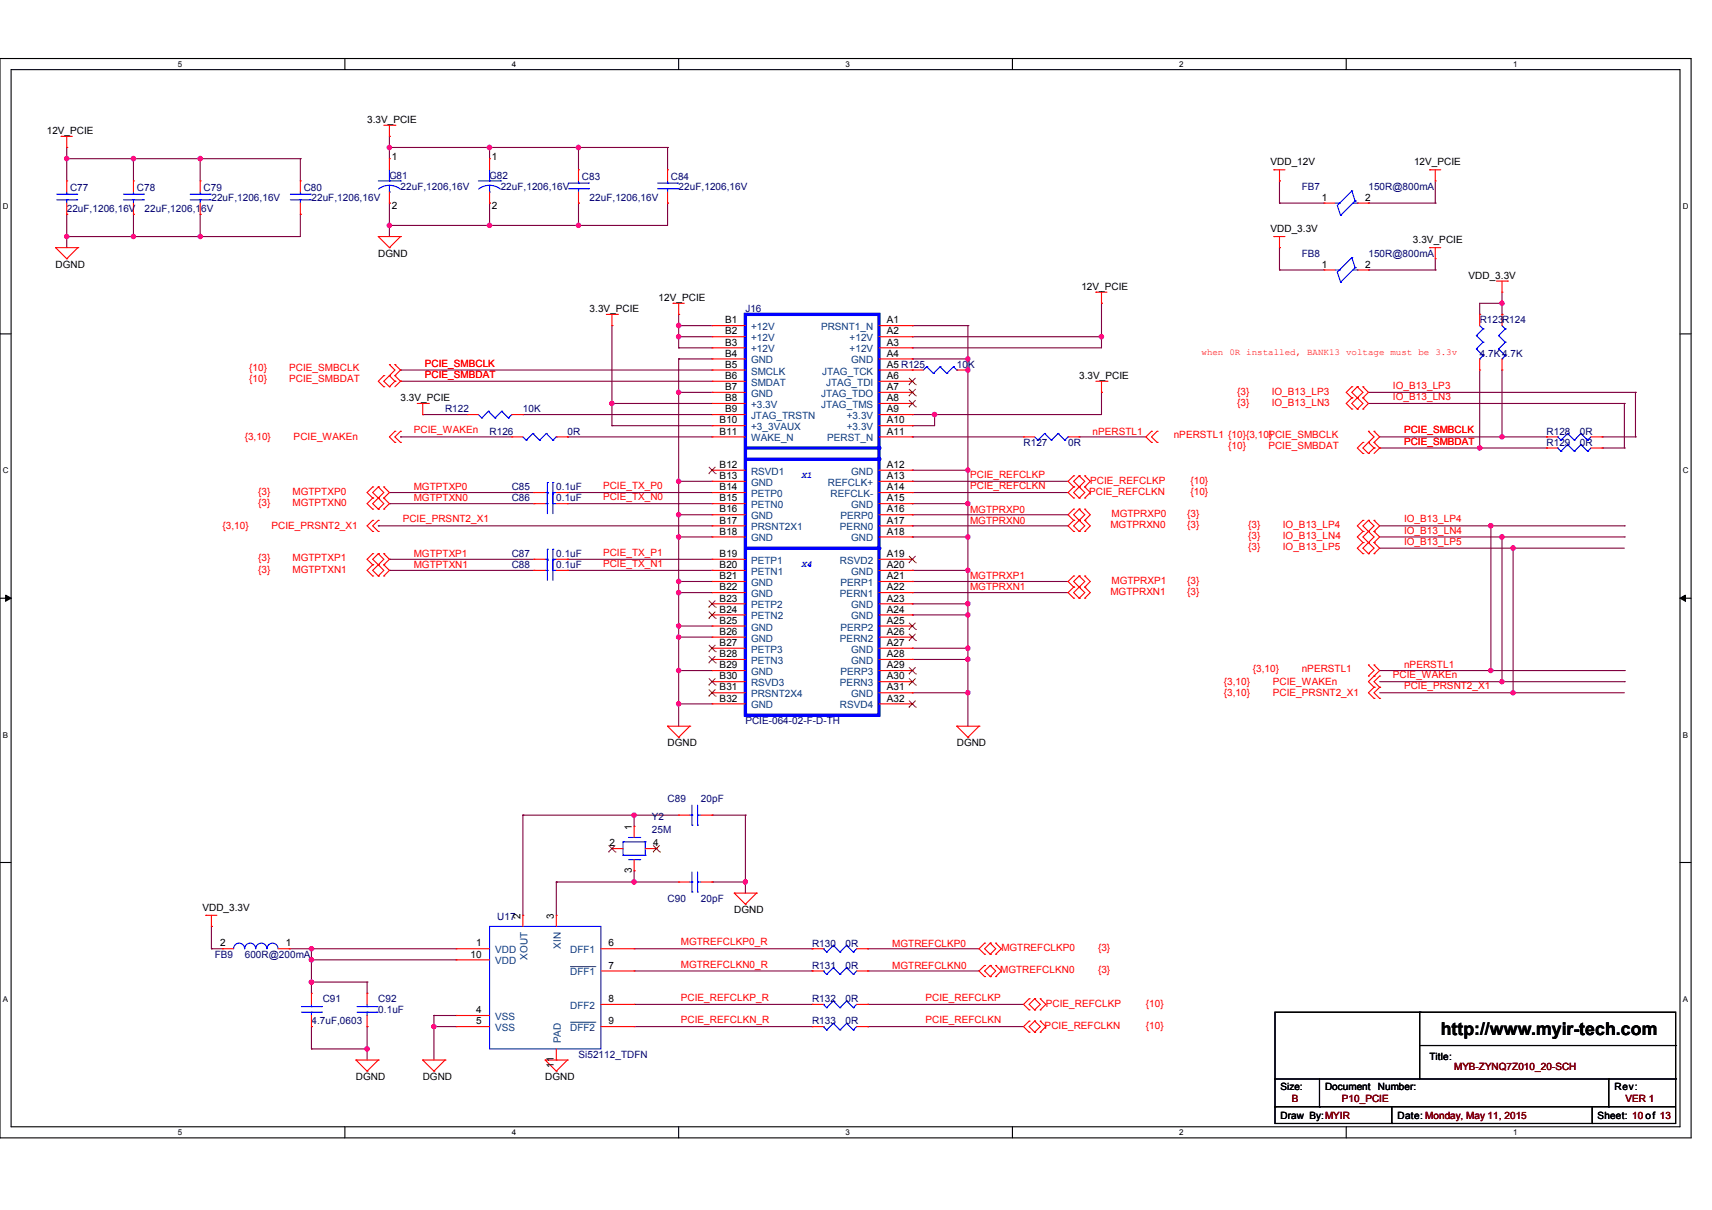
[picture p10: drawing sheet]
<svg xmlns="http://www.w3.org/2000/svg" width="297mm" height="210mm" viewBox="0 0 297 210" stroke-linecap="round" stroke-linejoin="round" font-family="sans-serif">
<path d="M0 10.2h293.4v187.2h-293.4zM1.9 12.1h289.6v183.4h-289.6z" fill="none" stroke="#000" stroke-width=".19"/>
<g fill="#fff">
<path d="M30.9 10.4h.7v1.5h-.7z"/>
<path d="M30.9 195.7h.7v1.5h-.7z"/>
</g>
<path d="M59.8 10.2v1.9M59.8 195.5v1.9" fill="none" stroke="#000" stroke-width=".19"/>
<g fill="#fff">
<path d="M88.8 10.4h.7v1.5h-.7z"/>
<path d="M88.8 195.7h.7v1.5h-.7z"/>
</g>
<path d="M117.8 10.2v1.9M117.8 195.5v1.9" fill="none" stroke="#000" stroke-width=".19"/>
<g fill="#fff">
<path d="M146.7 10.4h.7v1.5h-.7z"/>
<path d="M146.7 195.7h.7v1.5h-.7z"/>
</g>
<path d="M175.7 10.2v1.9M175.7 195.5v1.9" fill="none" stroke="#000" stroke-width=".19"/>
<g fill="#fff">
<path d="M204.6 10.4h.8v1.5h-.8z"/>
<path d="M204.6 195.7h.8v1.5h-.8z"/>
</g>
<path d="M233.6 10.2v1.9M233.6 195.5v1.9" fill="none" stroke="#000" stroke-width=".19"/>
<g fill="#fff">
<path d="M262.5 10.4h.8v1.5h-.8z"/>
<path d="M262.5 195.7h.8v1.5h-.8z"/>
<path d="M.5 35h1v1.5h-1z"/>
<path d="M292 35h.9v1.5h-.9z"/>
<path d="M.5 80.8h1v1.6h-1z"/>
<path d="M292 80.8h.9v1.6h-.9z"/>
</g>
<path d="M0 57.9h1.9M291.5 57.9h1.9" fill="none" stroke="#000" stroke-width=".19"/>
<g fill="#fff">
<path d="M.5 126.7h.9v1.5h-.9z"/>
<path d="M292 126.7h.9v1.5h-.9z"/>
</g>
<path d="M0 103.8h1.9M291.5 103.8h1.9" fill="none" stroke="#000" stroke-width=".19"/>
<path d="M1 103.2l.9 .6-.9 .5zM291.5 103.8l.9-.6v1.1z" fill="#000" stroke="#000" stroke-width=".17"/>
<g fill="#fff">
<path d="M.5 172.5h.9v1.6h-.9z"/>
<path d="M292 172.5h.9v1.6h-.9z"/>
</g>
<g fill="none" stroke="#000" stroke-width=".19">
<path d="M0 149.6h1.9M291.5 149.6h1.9M221.2 175.6h69.5v19.3h-69.5zM246.3 175.6h.1M246.3 175.6v11.6M221.2 192h.1M221.2 192h69.5M221.2 187.2h69.5M228.9 192h.1M228.9 187.2v4.8M241.5 194.9h.1M241.5 192v2.9"/>
<path d="M246.3 181.4h44.4M276.2 194.9h.1M276.2 192v2.9M279.1 192h.1M279.1 187.2v4.8M290.7 187.2h.1M290.7 181.4h.1"/>
</g>
<g fill="none" stroke="#800040" stroke-width=".19">
<path d="M11.6 25.6h.1M11.6 27.5h.1M11.6 37.2h.1M11.6 25.6v5.8M11.6 37.2v5.8M11.6 27.5h40.5M23.2 27.5h.1M23.2 37.2h.1M23.2 27.5v3.9M23.2 37.2v3.8M34.7 27.5h.1M34.7 37.2h.1"/>
<path d="M34.7 27.5v3.9M34.7 37.2v3.8M52.1 27.5h.1M52.1 37.2h.1M52.1 27.5v3.9M52.1 37.2v3.8h-40.5M67.6 39.1h.1M67.6 25.6h.1M67.6 23.7h.1M67.6 35.2h.1M67.6 23.7v3.8M67.6 35.2v5.8"/>
<path d="M67.6 25.6h48.2M84.9 25.6h.1M84.9 39.1h.1M84.9 35.2h.1M84.9 25.6v1.9M84.9 35.2v3.9M100.4 35.2h.1M100.4 39.1h.1M100.4 25.6h.1M100.4 25.6v3.9M100.4 35.2v3.9M115.8 35.2h.1"/>
<path d="M115.8 25.6h.1M115.8 25.6v3.9M115.8 35.2v3.9h-48.2M222 31.4h.1M222 35.2h.1M222 31.4v3.8M222 35.2h7.7M237.4 35.2h.1M237.4 35.2h11.6M249 35.2h.1M249 31.4v3.8M11.6 41h.1"/>
<path d="M23.2 41h.1M34.7 41h.1M106.2 56.5h.1M106.2 56.5v17.3M117.8 56.5h.1M117.8 58.4h.1M117.8 54.5h.1M117.8 56.5h5.7M117.8 54.5v5.8M117.8 58.4h5.7M158.3 58.4h.1M158.3 56.5h.1"/>
<path d="M158.3 56.5h9.6M158.3 58.4h32.8M167.9 56.5h.1M167.9 56.5v69.5M191.1 58.4h.1M191.1 52.6h.1M191.1 52.6v7.7h-32.8M222 43h.1M222 46.8h.1M222 43v3.8M222 46.8h7.7M237.4 46.8h.1"/>
<path d="M237.4 46.8h11.6M249 46.8h.1M249 44.9v1.9M256.7 54.5h.1M260.6 52.6h.1M260.6 54.5h.1M260.6 50.7v3.8M260.6 52.6h-3.9v1.9M69.5 75.8h.1M69.5 64.2h.1M69.5 66.1h.1M69.5 75.8h19.3"/>
<path d="M69.5 64.2h54M69.5 66.1h54M73.3 71.9h.1M73.3 71.9h7.8M90.7 71.9h.1M90.7 71.9h32.8M98.4 75.8h.1M98.4 75.8h25.1M106.2 70h.1M106.2 73.8h.1M106.2 70h17.3M106.2 73.8h17.3"/>
<path d="M117.8 60.3h.1M117.8 62.3h.1M117.8 68.1h.1M117.8 62.3v63.7M117.8 60.3h5.7M117.8 62.3h5.7M117.8 68.1h5.7M158.3 60.3h.1M158.3 62.3h.1M158.3 71.9h.1M158.3 73.8h.1M158.3 75.8h.1"/>
<path d="M158.3 75.8h19.3M158.3 62.3h9.6M162.2 71.9h.1M162.2 71.9v1.9h-3.9M167.9 64.2h.1M167.9 62.3h.1M187.2 75.8h.1M187.2 75.8h11.6M191.1 68.1h.1M191.1 68.1v3.8h-32.8M237.4 68.1h46.4M237.4 70h44.4"/>
<path d="M239.4 75.8h28.9M239.4 77.7h28.9M256.7 77.7h.1M256.7 64.2v13.5M260.6 75.8h.1M260.6 64.2v11.6M268.3 75.8h.1M268.3 77.7h.1M278 75.8h.1M278 77.7h.1M278 75.8h5.8M278 77.7h3.8"/>
<path d="M281.8 70h.1M281.8 77.7h.1M281.8 70v7.7M283.8 68.1h.1M283.8 75.8h.1M283.8 68.1v7.7M65.6 91.2h.1M65.6 91.2h57.9M67.6 87.4h.1M67.6 85.4h.1M67.6 98.9h.1M67.6 97h.1"/>
<path d="M67.6 87.4h25M67.6 98.9h25M67.6 85.4h25M67.6 97h25M98.4 87.4h.1M98.4 85.4h.1M98.4 98.9h.1M98.4 97h.1M98.4 87.4h25.1M98.4 98.9h25.1M98.4 85.4h25.1M98.4 97h25.1"/>
<path d="M117.8 83.5h.1M117.8 89.3h.1M117.8 93.1h.1M117.8 83.5h5.7M117.8 89.3h5.7M117.8 93.1h5.7M158.3 81.6h.1M158.3 87.4h.1M158.3 93.1h.1M158.3 98.9h.1M158.3 91.2h.1M158.3 89.3h.1"/>
<path d="M158.3 83.5h.1M158.3 85.4h.1M158.3 83.5h27M158.3 89.3h27M158.3 93.1h9.6M158.3 81.6h9.6M158.3 87.4h9.6M158.3 98.9h9.6M158.3 85.4h27M158.3 91.2h27M167.9 81.6h.1M167.9 87.4h.1"/>
<path d="M167.9 93.1h.1M167.9 98.9h.1M239.4 93.1h42.4M239.4 91.2h42.4M239.4 95.1h42.4M258.7 91.2h.1M258.7 91.2v25.1M260.6 93.1h.1M260.6 93.1v25.2M262.5 95.1h.1M262.5 95.1v25.1M281.8 91.2h.1"/>
<path d="M281.8 93.1h.1M117.8 100.9h.1M117.8 102.8h.1M117.8 108.6h.1M117.8 110.5h.1M117.8 116.3h.1M117.8 100.9h5.7M117.8 102.8h5.7M117.8 108.6h5.7M117.8 110.5h5.7M117.8 116.3h5.7M158.3 104.7h.1"/>
<path d="M158.3 106.7h.1M158.3 112.5h.1M158.3 114.4h.1M158.3 102.8h.1M158.3 100.9h.1M158.3 100.9h27M158.3 102.8h27M158.3 104.7h9.6M158.3 106.7h9.6M158.3 112.5h9.6M158.3 114.4h9.6M167.9 104.7h.1"/>
<path d="M167.9 106.7h.1M167.9 114.4h.1M167.9 112.5h.1M239.4 116.3h42.4M239.4 118.3h42.4M258.7 116.3h.1M260.6 118.3h.1M281.8 116.3h.1M281.8 118.3h.1M117.8 122.1h.1M117.8 122.1h5.7M158.3 120.2h.1"/>
<path d="M158.3 120.2h9.6M167.9 120.2h.1M239.4 120.2h42.4M262.5 120.2h.1M90.7 141.4h.1M90.7 141.4h27.1M90.7 141.4v17.4M96.5 153h.1M96.5 153h21.3M96.5 153v5.8M110 141.4h.1M110 153h.1"/>
<path d="M110 151.1h.1M110 141.4v2M110 151.1v1.9M123.5 141.4h.1M123.5 153h.1M123.5 141.4h5.8M123.5 153h5.8M129.3 153h.1M129.3 141.4h.1M129.3 141.4v13.5M36.7 160.7h.1M36.7 164.6h.1"/>
<path d="M36.7 160.7v3.9M36.7 164.6h1.9M50.2 164.6h.1M50.2 164.6h28.9M54 166.5h.1M54 164.6h.1M54 170.4h.1M54 178.1h.1M54 166.5h25.1M54 164.6v7.7M54 178.1v3.9M54 170.4h9.7"/>
<path d="M63.7 178.1h.1M63.7 170.4h.1M63.7 170.4v1.9M63.7 178.1v5.8M75.3 176.2h.1M75.3 178.1h.1M75.3 176.2h3.8M75.3 176.2v7.7M75.3 178.1h3.8M110 164.6h30.9M110 178.1h30.9M110 174.2h30.9"/>
<path d="M110 168.4h30.9M140.9 178.1h.1M140.9 174.2h.1M140.9 168.4h.1M140.9 164.6h.1M150.6 174.2h.1M150.6 178.1h.1M150.6 168.4h.1M150.6 164.6h.1M150.6 164.6h19.3M150.6 178.1h27M150.6 174.2h27"/>
<path d="M150.6 168.4h19.3M54 182h.1M54 182h9.7M63.7 182h.1"/>
</g>
<g fill="#f0f" stroke="#f0f" stroke-width=".19">
<circle cx="34.7" cy="27.5" r=".38"/>
<circle cx="34.7" cy="41" r=".38"/>
<circle cx="100.4" cy="39.1" r=".37"/>
<circle cx="100.4" cy="25.6" r=".38"/>
<circle cx="11.6" cy="27.5" r=".38"/>
<circle cx="23.1" cy="41" r=".37"/>
<circle cx="11.6" cy="41" r=".37"/>
<circle cx="84.9" cy="39.1" r=".38"/>
<circle cx="67.6" cy="39.1" r=".37"/>
<circle cx="84.9" cy="25.6" r=".38"/>
<circle cx="67.5" cy="25.6" r=".38"/>
<circle cx="117.7" cy="58.4" r=".37"/>
<circle cx="191.1" cy="58.4" r=".38"/>
<circle cx="117.7" cy="83.5" r=".38"/>
<circle cx="117.7" cy="68.1" r=".37"/>
<circle cx="117.7" cy="89.3" r=".37"/>
<circle cx="117.7" cy="93.1" r=".38"/>
<circle cx="117.7" cy="100.9" r=".37"/>
<circle cx="117.7" cy="108.6" r=".37"/>
<circle cx="117.7" cy="102.8" r=".38"/>
<circle cx="117.7" cy="110.5" r=".37"/>
<circle cx="117.7" cy="116.3" r=".37"/>
<circle cx="117.7" cy="122.1" r=".38"/>
<circle cx="167.9" cy="87.4" r=".37"/>
<circle cx="167.9" cy="81.6" r=".37"/>
<circle cx="167.9" cy="93.1" r=".38"/>
<circle cx="167.9" cy="98.9" r=".37"/>
<circle cx="167.9" cy="106.7" r=".37"/>
<circle cx="167.9" cy="104.7" r=".38"/>
<circle cx="167.9" cy="112.5" r=".38"/>
<circle cx="167.9" cy="120.2" r=".37"/>
<circle cx="167.9" cy="114.4" r=".38"/>
<circle cx="106.2" cy="70" r=".37"/>
<circle cx="162.1" cy="71.9" r=".38"/>
<circle cx="117.7" cy="56.5" r=".38"/>
<circle cx="167.9" cy="62.3" r=".37"/>
<circle cx="167.9" cy="64.2" r=".38"/>
<circle cx="23.1" cy="27.5" r=".38"/>
<circle cx="54" cy="166.5" r=".38"/>
<circle cx="54" cy="164.6" r=".38"/>
<circle cx="63.7" cy="181.9" r=".38"/>
<circle cx="54" cy="170.4" r=".38"/>
<circle cx="75.3" cy="178.1" r=".38"/>
<circle cx="110" cy="153" r=".38"/>
<circle cx="110" cy="141.4" r=".38"/>
<circle cx="129.3" cy="153" r=".38"/>
<circle cx="260.6" cy="75.8" r=".38"/>
<circle cx="260.6" cy="52.6" r=".37"/>
<circle cx="256.7" cy="77.7" r=".38"/>
<circle cx="258.7" cy="116.3" r=".38"/>
<circle cx="258.7" cy="91.2" r=".38"/>
<circle cx="260.6" cy="93.1" r=".38"/>
<circle cx="260.6" cy="118.2" r=".37"/>
<circle cx="262.5" cy="120.2" r=".37"/>
<circle cx="262.5" cy="95.1" r=".38"/>
</g>
<g fill="none" stroke="#f00" stroke-width=".19">
<path d="M10.6 23.7h.1M10.6 23.7h2M11.6 25.6h.1M11.6 23.7v1.9M23.2 31.4h.1M23.2 37.2h.1M23.2 31.4v1.9M23.2 35.2v2M66.6 21.7h1.9M67.6 23.7h.1M67.6 21.7v2M68.5 21.7h.1"/>
<path d="M115.8 29.5h.1M115.8 35.2h.1M115.8 29.5v1.9M115.8 33.3v1.9M221 29.5h.1M221 29.5h1.9M222 31.4h.1M222 29.5v1.9M229.7 35.2h.1M229.7 35.2h1.9M235.5 35.2h1.9M237.4 35.2h.1"/>
<path d="M248.1 29.5h.1M248.1 29.5h1.9M249 31.4h.1M249 29.5v1.9M9.7 43h.1M9.7 43h3.8M9.7 43l1.9 1.9M11.6 44.9h.1M13.5 43h.1M13.5 43l-1.9 1.9M65.6 41h.1M65.6 41h3.9"/>
<path d="M65.6 41l2 2M67.6 43h.1M69.5 41h.1M69.5 41l-1.9 2M105.2 54.5h1.9M106.2 56.5h.1M106.2 54.5v2M107.1 54.5h.1M116.8 52.6h.1M116.8 52.6h1.9M117.8 54.5h.1M117.8 52.6v1.9"/>
<path d="M190.1 50.7h.1M190.1 50.7h2M191.1 52.6h.1M191.1 50.7v1.9M221 41h.1M221 41h1.9M222 43h.1M222 41v2M248.1 43h.1M248.1 43h1.9M249 44.9h.1M249 43v1.9"/>
<path d="M256.7 54.5h.1M256.7 54.5v2M259.6 48.8h2M260.6 50.7h.1M260.6 54.5h.1M260.6 48.8v1.9M260.6 54.5v2M261.6 48.8h.1M66.6 65.2h.1M66.6 67.1h.1M66.6 65.2l-1 .9 1 1M67.6 63.2h.1"/>
<path d="M67.6 65.2h.1M67.6 67.1h.1M67.6 63.2l.9 1-.9 1M67.6 65.2l-1 .9 1 1M67.6 65.2l.9 .9M68.5 65.2h.1M68.5 63.2h.1M68.5 66.1h.1M68.5 74.8h.1M68.5 76.7h.1M68.5 63.2l1 1-1 1M68.5 65.2l1 .9"/>
<path d="M68.5 66.1l-.9 1M68.5 74.8l-.9 1 .9 .9M69.5 66.1h.1M69.5 76.7h.1M69.5 74.8h.1M69.5 66.1l-1 1M69.5 74.8l-1 1 1 .9M72.4 70h1.9M73.3 71.9h.1M73.3 70v1.9M74.3 70h.1M81.1 71.9h.1"/>
<path d="M81.1 71.9h1.9M88.8 71.9h1.9M90.7 71.9h.1M177.6 75.8h.1M177.6 75.8h1.9M185.3 75.8h1.9M187.2 75.8h.1M190.1 66.1h2M191.1 68.1h.1M191.1 66.1v2M192.1 66.1h.1M199.8 76.7h.1"/>
<path d="M199.8 74.8h.1M199.8 74.8l-1 1 1 .9M200.8 74.8h.1M200.8 76.7h.1M200.8 74.8l-1 1 1 .9M234.5 71h.1M234.5 69h.1M234.5 67.1h.1M234.5 69l-.9 1 .9 1M234.5 67.1l-.9 1 .9 .9M235.5 69h.1M235.5 71h.1"/>
<path d="M235.5 67.1h.1M235.5 67.1l-1 1 2 1.9-1 1M235.5 69l-1 1 1 1M235.5 67.1l1 1-1 .9M236.5 71h.1M236.5 69h.1M236.5 67.1h.1M236.5 76.7h.1M236.5 78.7h.1M236.5 69l.9 1-.9 1M236.5 67.1l.9 1-.9 .9M236.5 76.7l-1 1 1 1"/>
<path d="M237.4 76.7h.1M237.4 78.7h.1M237.4 74.8h.1M237.4 76.7l-.9 1 .9 1M237.4 76.7l1 1M237.4 74.8l1 1-1 .9M238.4 77.7h.1M238.4 76.7h.1M238.4 74.8h.1M238.4 74.8l1 1-1 .9M238.4 76.7l1 1M238.4 77.7l-1 1"/>
<path d="M239.4 77.7h.1M239.4 77.7l-1 1M256.7 64.2h.1M256.7 62.3v1.9M260.6 64.2h.1M260.6 62.3v1.9M268.3 77.7h.1M268.3 77.7h2M276 77.7h2M278 77.7h.1M64.7 90.3h.1M64.7 92.2h.1"/>
<path d="M64.7 86.4h.1M64.7 84.5h.1M64.7 88.3h.1M64.7 98h.1M64.7 96h.1M64.7 99.9h.1M64.7 90.3l-1 .9 1 1M64.7 84.5l-1 .9 1 1M64.7 86.4l-1 1 1 .9M64.7 96l-1 1 1 1M64.7 98l-1 .9 1 1M65.6 92.2h.1"/>
<path d="M65.6 90.3h.1M65.6 84.5h.1M65.6 86.4h.1M65.6 88.3h.1M65.6 96h.1M65.6 98h.1M65.6 99.9h.1M65.6 90.3l-.9 .9 .9 1M65.6 84.5l1 .9-1.9 2 .9 .9M65.6 84.5l-.9 .9 .9 1M65.6 86.4l1 1-1 .9M65.6 96l1 1-1.9 1.9 .9 1"/>
<path d="M65.6 96l-.9 1 .9 1M65.6 98l1 .9-1 1M66.6 86.4h.1M66.6 84.5h.1M66.6 88.3h.1M66.6 98h.1M66.6 96h.1M66.6 99.9h.1M66.6 84.5l1 .9-1 1M66.6 86.4l1 1-1 .9M66.6 96l1 1-1 1M66.6 98l1 .9-1 1"/>
<path d="M92.6 97h.1M92.6 87.4h.1M92.6 85.4h.1M92.6 97h2M92.6 87.4h2M92.6 85.4h2M96.5 97h1.9M96.5 87.4h1.9M96.5 85.4h1.9M98.4 97h.1M98.4 87.4h.1M98.4 85.4h.1"/>
<path d="M186.3 90.3h.1M186.3 88.3h.1M186.3 92.2h.1M186.3 99.9h.1M186.3 86.4h.1M186.3 84.5h.1M186.3 82.5h.1M186.3 88.3l-1 1 1 1M186.3 90.3l-1 .9 1 1M186.3 99.9l-1 1 1 .9M186.3 84.5l-1 .9 1 1M186.3 82.5l-1 1 1 1"/>
<path d="M187.2 88.3h.1M187.2 90.3h.1M187.2 92.2h.1M187.2 99.9h.1M187.2 84.5h.1M187.2 86.4h.1M187.2 82.5h.1M187.2 88.3l-.9 1 .9 1M187.2 88.3l1 1-1.9 1.9 .9 1M187.2 90.3l1 .9-1 1M187.2 99.9l-.9 1 .9 .9M187.2 99.9l1 1-1.9 1.9 .9 1"/>
<path d="M187.2 84.5l-.9 .9 .9 1M187.2 84.5l1 .9-1 1M187.2 82.5l-.9 1 .9 1M187.2 82.5l1 1-1 1M188.2 90.3h.1M188.2 88.3h.1M188.2 92.2h.1M188.2 99.9h.1M188.2 86.4h.1M188.2 84.5h.1M188.2 82.5h.1M188.2 84.5l1 .9-1 1"/>
<path d="M188.2 88.3l1 1-1 1M188.2 90.3l1 .9-1 1M188.2 99.9l1 1-1 .9M188.2 82.5l1 1-1 1M236.5 92.2h.1M236.5 90.3h.1M236.5 94.1h.1M236.5 96h.1M236.5 94.1l-1 1 1 .9M236.5 90.3l-1 .9 1 1M236.5 92.2l-1 .9 1 1M237.4 90.3h.1"/>
<path d="M237.4 92.2h.1M237.4 94.1h.1M237.4 96h.1M237.4 90.3l1 .9-1.9 1.9 .9 1M237.4 90.3l-.9 .9 .9 1M237.4 92.2l1 .9-1 1M237.4 94.1l1 1-1 .9M237.4 94.1l-.9 1 .9 .9M238.4 92.2h.1M238.4 90.3h.1M238.4 94.1h.1M238.4 96h.1"/>
<path d="M238.4 90.3l1 .9-1 1M238.4 92.2l1 .9-1 1M238.4 94.1l1 1-1 .9M186.3 101.8h.1M186.3 103.8h.1M186.3 101.8l-1 1 1 1M187.2 101.8h.1M187.2 103.8h.1M187.2 101.8l1 1-1 1M188.2 101.8h.1M188.2 103.8h.1M188.2 101.8l1 1-1 1"/>
<path d="M237.4 115.4h.1M237.4 117.3h.1M237.4 115.4l1 .9-1 1M238.4 117.3h.1M238.4 115.4h.1M238.4 119.2h.1M238.4 115.4l1 .9-1 1M238.4 117.3l-1 1 1 .9M238.4 119.2l-1 1 1 1M239.4 119.2h.1M239.4 117.3h.1M239.4 117.3l-1 1 1 .9"/>
<path d="M239.4 119.2l-1 1 1 1M115.8 126h.1M115.8 126h3.9M115.8 126l2 1.9M117.8 127.9h.1M119.7 126h.1M119.7 126l-1.9 1.9M166 126h.1M166 126h3.9M166 126l1.9 1.9M167.9 127.9h.1M169.9 126h.1"/>
<path d="M169.9 126l-2 1.9M238.4 121.2h.1M239.4 121.2h.1M35.7 158.8h.1M35.7 158.8h1.9M36.7 158.8v1.9M117.8 153h.1M117.8 153h1.9M121.6 153h1.9M123.5 153h.1M127.4 154.9h.1M127.4 154.9h3.9"/>
<path d="M127.4 154.9l1.9 2M129.3 156.9h.1M131.3 154.9h.1M131.3 154.9l-2 2M36.7 160.7h.1M63.7 172.3h.1M63.7 178.1h.1M63.7 172.3v1.9M63.7 176.2v1.9M140.9 164.6h.1M140.9 168.4h.1M140.9 174.2h.1"/>
<path d="M140.9 164.6h2M140.9 168.4h2M140.9 174.2h2M148.6 164.6h2M148.6 168.4h2M148.6 174.2h2M150.6 164.6h.1M150.6 168.4h.1M150.6 174.2h.1M170.8 169.4h.1M170.8 167.5h.1M170.8 165.5h.1"/>
<path d="M170.8 163.6h.1M170.8 167.5l-.9 .9 .9 1M170.8 163.6l-.9 1 .9 .9M171.8 167.5h.1M171.8 169.4h.1M171.8 163.6h.1M171.8 165.5h.1M171.8 167.5l-1 .9 1 1M171.8 167.5l1 .9-1 1M171.8 163.6l-1 1 1 .9M171.8 163.6l1 1-1 .9M172.8 169.4h.1"/>
<path d="M172.8 167.5h.1M172.8 165.5h.1M172.8 163.6h.1M172.8 167.5l.9 .9-.9 1M172.8 163.6l.9 1-.9 .9M178.6 179.1h.1M178.6 177.1h.1M178.6 175.2h.1M178.6 173.3h.1M178.6 177.1l-1 1 1 1M178.6 173.3l-1 .9 1 1M179.5 177.1h.1"/>
<path d="M179.5 179.1h.1M179.5 173.3h.1M179.5 175.2h.1M179.5 177.1l-.9 1 .9 1M179.5 177.1l1 1-1 1M179.5 173.3l-.9 .9 .9 1M179.5 173.3l1 .9-1 1M180.5 179.1h.1M180.5 177.1h.1M180.5 175.2h.1M180.5 173.3h.1M180.5 177.1l1 1-1 1"/>
<path d="M180.5 173.3l1 .9-1 1M61.8 183.9h.1M61.8 183.9h3.8M61.8 183.9l1.9 1.9M63.7 185.8h.1M65.6 183.9h.1M65.6 183.9l-1.9 1.9M73.3 183.9h.1M73.3 183.9h3.9M73.3 183.9l2 1.9M75.3 185.8h.1M77.2 183.9h.1"/>
<path d="M77.2 183.9l-1.9 1.9M94.6 183.9h.1M94.6 183.9h3.8M94.6 183.9l1.9 1.9M96.5 185.8h.1M98.4 183.9h.1M98.4 183.9l-1.9 1.9"/>
</g>
<g fill="none" stroke="#00f" stroke-width=".19">
<path d="M21.4 34.7h3.5M21.4 33.7h3.5M23.2 33.7h.1M23.2 34.7h.1M23.2 33.3v.4M23.2 34.7v.5M24.9 34.7h.1M24.9 33.7h.1M114.1 32.7h3.5M114.1 31.8h3.5M115.8 31.8h.1M115.8 32.7h.1"/>
<path d="M115.8 31.4v.4M115.8 32.7v.6M117.6 32.7h.1M117.6 31.8h.1M231.6 35.2h.8M232.4 35.2h.1M232.6 37.4h.1M234.5 33.1h.1M234.5 33.1l-2.5 2.5 .6 1.8M234.5 33.1l.6 1.8M234.7 35.2h.8M235.1 34.9h.1"/>
<path d="M235.1 34.9l-2.5 2.5M235.5 35.2h.1M256.2 58.2h.1M256.2 58.2l1.1 1.2M256.7 56.5l.6 .6M257.3 57.1h.1M257.3 59.4h.1M257.3 57.1l-1.1 1.1M257.3 59.4l-1.1 1.1M260 58.2h.1M260 58.2l1.2 1.2M260.6 56.5l.6 .6"/>
<path d="M261.2 57.1h.1M261.2 59.4h.1M261.2 57.1l-1.2 1.1M261.2 59.4l-1.2 1.1M83 71.9l.6 .6M83.6 72.5h.1M84.7 71.3h.1M84.7 71.3l-1.1 1.2M84.7 71.3l1.2 1.2M85.9 72.5h.1M87.1 71.3h.1M87.1 71.3l-1.2 1.2"/>
<path d="M87.1 71.3l1.1 1.2M88.2 72.5h.1M88.8 71.9h.1M88.8 71.9l-.6 .6M179.5 75.8l.6 .6M180.1 76.4h.1M181.3 75.2h.1M181.3 75.2l-1.2 1.2M181.3 75.2l1.1 1.2M182.4 76.4h.1M183.6 75.2h.1M183.6 75.2l-1.2 1.2"/>
<path d="M183.6 75.2l1.1 1.2M184.7 76.4h.1M185.3 75.8h.1M185.3 75.8l-.6 .6M256.2 60.5h.1M256.2 60.5l1.1 1.2M256.7 62.3h.1M257.3 61.7h.1M257.3 61.7l-.6 .6M260 60.5h.1M260 60.5l1.2 1.2M260.6 62.3h.1"/>
<path d="M261.2 61.7h.1M261.2 61.7l-.6 .6M270.3 77.7h.1M270.3 77.7l.5 .6M270.8 78.3h.1M272 77.1h.1M272 77.1l1.2 1.2M272 77.1l-1.2 1.2M273.2 78.3h.1M274.3 77.1h.1M274.3 77.1l1.2 1.2M274.3 77.1l-1.1 1.2"/>
<path d="M275.5 78.3h.1M276 77.7l-.5 .6M94.6 97h.4M94.6 87.4h.4M94.6 85.4h.4M95 97h.1M95 95.3h.1M95 87.4h.1M95 85.6h.1M95 85.4h.1M95 83.7h.1M95 83.7v5.4"/>
<path d="M95 95.3v3.5M95.9 95.3h.1M95.9 97h.1M95.9 85.6h.1M95.9 87.4h.1M95.9 83.7h.1M95.9 85.4h.1M95.9 97h.6M95.9 83.7v5.4M95.9 95.3v3.5M95.9 87.4h.6M95.9 85.4h.6"/>
<path d="M119.7 153h.4M120.1 153h.1M120.1 154.7h.1M120.1 151.3v3.4M121 154.7h.1M121 153h.1M121 153h.6M121 151.3v3.4M62 175.6h3.4M62 174.6h3.4M63.7 174.6h.1M63.7 175.6h.1"/>
<path d="M63.7 174.2v.4M63.7 175.6v.6M65.4 175.6h.1M65.4 174.6h.1M142.9 164.6h.1M142.9 168.4h.1M142.9 174.2h.1M142.9 164.6l.5 .6M142.9 168.4l.5 .6M142.9 174.2l.5 .6M143.4 165.2h.1M143.4 169h.1"/>
<path d="M143.4 174.8h.1M144.6 164h.1M144.6 167.9h.1M144.6 173.6h.1M144.6 164l1.1 1.2M144.6 164l-1.2 1.2M144.6 173.6l-1.2 1.2M144.6 167.9l1.1 1.1M144.6 167.9l-1.2 1.1M144.6 173.6l1.1 1.2M145.7 165.2h.1M145.7 169h.1"/>
<path d="M145.7 174.8h.1M146.9 164h.1M146.9 167.9h.1M146.9 173.6h.1M146.9 164l1.2 1.2M146.9 164l-1.2 1.2M146.9 167.9l1.2 1.1M146.9 167.9l-1.2 1.1M146.9 173.6l1.2 1.2M146.9 173.6l-1.2 1.2M148.1 165.2h.1M148.1 169h.1"/>
<path d="M148.1 174.8h.1M148.6 164.6l-.5 .6M148.6 168.4l-.5 .6M148.6 174.2l-.5 .6"/>
</g>
<path d="M129.3 77.7h23.2" fill="none" stroke="#00f" stroke-width=".57"/>
<circle cx="152.5" cy="77.7" r=".29" fill="#00f"/>
<path d="M129.3 79.6h23.2" fill="none" stroke="#00f" stroke-width=".57"/>
<circle cx="152.5" cy="79.6" r=".29" fill="#00f"/>
<path d="M129.3 95.1h23.2" fill="none" stroke="#00f" stroke-width=".57"/>
<circle cx="152.5" cy="95.1" r=".29" fill="#00f"/>
<path d="M129.3 54.5h23.2v69.6h-23.2z" fill="none" stroke="#00f" stroke-width=".57"/>
<g fill="none" stroke="#f00" stroke-width=".19">
<path d="M11.6 31.4h.1M11.6 37.2h.1M11.6 31.4v1.9M11.6 35.2v2M34.7 31.4h.1M34.7 37.2h.1M34.7 31.4v1.9M34.7 35.2v2M52.1 31.4h.1M52.1 37.2h.1M52.1 31.4v1.9M52.1 35.2v2"/>
<path d="M67.6 27.5h.1M67.6 35.2h.1M67.6 27.5v2M67.6 33.3v1.9M84.9 27.5h.1M84.9 35.2h.1M84.9 27.5v2M84.9 33.3v1.9M100.4 29.5h.1M100.4 35.2h.1M100.4 29.5v1.9M100.4 33.3v1.9"/>
<path d="M123.5 56.5h.1M123.5 58.4h.1M123.5 56.5h5.8M123.5 58.4h5.8M152.5 56.5h5.8M152.5 58.4h5.8M158.3 56.5h.1M158.3 58.4h.1M229.7 46.8h.1M229.7 46.8h1.9M235.5 46.8h1.9M237.4 46.8h.1"/>
<path d="M88.8 75.8h.1M88.8 75.8h1.9M96.5 75.8h1.9M98.4 75.8h.1M123.5 60.3h.1M123.5 62.3h.1M123.5 64.2h.1M123.5 66.1h.1M123.5 68.1h.1M123.5 70h.1M123.5 71.9h.1M123.5 73.8h.1"/>
<path d="M123.5 75.8h.1M123.5 60.3h5.8M123.5 62.3h5.8M123.5 64.2h5.8M123.5 66.1h5.8M123.5 68.1h5.8M123.5 70h5.8M123.5 71.9h5.8M123.5 73.8h5.8M123.5 75.8h5.8M152.5 60.3h5.8M152.5 62.3h5.8"/>
<path d="M152.5 64.2h7.7M152.5 66.1h5.8M152.5 68.1h5.8M152.5 70h5.8M152.5 71.9h5.8M152.5 73.8h5.8M152.5 75.8h5.8M158.3 60.3h.1M158.3 62.3h.1M158.3 64.2h.1M158.3 66.1h.1M158.3 68.1h.1"/>
<path d="M158.3 70h.1M158.3 71.9h.1M158.3 73.8h.1M158.3 75.8h.1M166 64.2h1.9M167.9 64.2h.1M268.3 75.8h.1M268.3 75.8h2M276 75.8h2M278 75.8h.1M92.6 98.9h.1M92.6 98.9h2"/>
<path d="M96.5 98.9h1.9M98.4 98.9h.1M123.5 81.6h.1M123.5 83.5h.1M123.5 85.4h.1M123.5 87.4h.1M123.5 89.3h.1M123.5 91.2h.1M123.5 93.1h.1M123.5 97h.1M123.5 98.9h.1M123.5 81.6h5.8"/>
<path d="M123.5 83.5h5.8M123.5 85.4h5.8M123.5 87.4h5.8M123.5 89.3h5.8M123.5 91.2h5.8M123.5 93.1h5.8M123.5 97h5.8M123.5 98.9h5.8M152.5 81.6h5.8M152.5 83.5h5.8M152.5 85.4h5.8M152.5 87.4h5.8"/>
<path d="M152.5 89.3h5.8M152.5 91.2h5.8M152.5 93.1h5.8M152.5 97h5.8M152.5 98.9h5.8M158.3 81.6h.1M158.3 83.5h.1M158.3 85.4h.1M158.3 87.4h.1M158.3 89.3h.1M158.3 91.2h.1M158.3 93.1h.1"/>
<path d="M158.3 97h.1M158.3 98.9h.1M123.5 100.9h.1M123.5 102.8h.1M123.5 104.7h.1M123.5 106.7h.1M123.5 108.6h.1M123.5 110.5h.1M123.5 112.5h.1M123.5 114.4h.1M123.5 116.3h.1M123.5 118.3h.1"/>
<path d="M123.5 100.9h5.8M123.5 102.8h5.8M123.5 104.7h5.8M123.5 106.7h5.8M123.5 108.6h5.8M123.5 110.5h5.8M123.5 112.5h5.8M123.5 114.4h5.8M123.5 116.3h5.8M123.5 118.3h5.8M152.5 100.9h5.8M152.5 102.8h5.8"/>
<path d="M152.5 104.7h5.8M152.5 106.7h5.8M152.5 108.6h5.8M152.5 110.5h5.8M152.5 112.5h5.8M152.5 114.4h5.8M152.5 116.3h5.8M152.5 118.3h5.8M158.3 100.9h.1M158.3 102.8h.1M158.3 104.7h.1M158.3 106.7h.1"/>
<path d="M158.3 108.6h.1M158.3 110.5h.1M158.3 112.5h.1M158.3 114.4h.1M158.3 116.3h.1M158.3 118.3h.1M123.5 120.2h.1M123.5 122.1h.1M123.5 120.2h5.8M123.5 122.1h5.8M152.5 120.2h5.8M152.5 122.1h5.8"/>
<path d="M158.3 120.2h.1M158.3 122.1h.1M90.7 158.8h.1M90.7 158.8v1.9M96.5 158.8h.1M96.5 158.8v1.9M106.2 147.2h.1M106.2 147.2h1.9M110 143.4h.1M110 151.1h.1M110 143.4v1.9M110 149.1v2"/>
<path d="M112 147.2h1.9M113.9 147.2h.1M117.8 141.4h.1M117.8 141.4h1.9M121.6 141.4h1.9M123.5 141.4h.1M38.6 164.6h.1M38.6 164.6h1.9M48.3 164.6h1.9M50.2 164.6h.1M54 172.3h.1M54 178.1h.1"/>
<path d="M54 172.3v1.9M54 176.2v1.9M79.1 164.6h.1M79.1 176.2h.1M79.1 178.1h.1M79.1 166.5h.1M79.1 164.6h5.8M79.1 176.2h5.8M79.1 178.1h5.8M79.1 166.5h5.8M104.2 164.6h5.8M104.2 178.1h5.8"/>
<path d="M104.2 168.4h5.8M104.2 174.2h5.8M110 164.6h.1M110 168.4h.1M110 174.2h.1M110 178.1h.1M140.9 178.1h.1M140.9 178.1h2M148.6 178.1h2M150.6 178.1h.1M96.5 183.9h.1M96.5 182v1.9"/>
</g>
<g fill="none" stroke="#804000" stroke-width=".17">
<path d="M157.7 66.7h.1M157.7 68.7h.1M157.7 70.6h.1M157.7 65.6l1.2 1.1M157.7 67.5l1.2 1.2M157.7 69.4l1.2 1.2M158.9 69.4l-1.2 1.2M158.9 65.6l-1.2 1.1M158.9 67.5l-1.2 1.2M158.9 66.7h.1M158.9 68.7h.1M158.9 70.6h.1"/>
<path d="M123 82.2h.1M123 81l1.1 1.2M124.1 81l-1.1 1.2M124.1 82.2h.1M157.7 97.6h.1M157.7 96.4l1.2 1.2M158.9 96.4l-1.2 1.2M158.9 97.6h.1M123 105.3h.1M123 107.3h.1M123 113h.1M123 115h.1"/>
<path d="M123 118.8h.1M123 104.2l1.1 1.1M123 106.1l1.1 1.2M123 111.9l1.1 1.1M123 113.8l1.1 1.2M123 117.7l1.1 1.1M123 119.6l1.1 1.2M124.1 104.2l-1.1 1.1M124.1 106.1l-1.1 1.2M124.1 111.9l-1.1 1.1M124.1 113.8l-1.1 1.2M124.1 117.7l-1.1 1.1"/>
<path d="M124.1 119.6l-1.1 1.2M124.1 105.3h.1M124.1 107.3h.1M124.1 113h.1M124.1 115h.1M124.1 118.8h.1M157.7 109.2h.1M157.7 111.1h.1M157.7 116.9h.1M157.7 118.8h.1M157.7 108l1.2 1.2M157.7 110l1.2 1.1"/>
<path d="M157.7 115.8l1.2 1.1M157.7 117.7l1.2 1.1M158.9 108l-1.2 1.2M158.9 110l-1.2 1.1M158.9 115.8l-1.2 1.1M158.9 117.7l-1.2 1.1M158.9 109.2h.1M158.9 111.1h.1M158.9 116.9h.1M158.9 118.8h.1M123 120.8h.1M124.1 120.8h.1"/>
<path d="M157.7 122.7h.1M157.7 121.5l1.2 1.2M158.9 121.5l-1.2 1.2M158.9 122.7h.1M105.6 147.8h.1M105.6 146.6l1.2 1.2M106.7 146.6l-1.1 1.2M106.8 147.8h.1M113.3 147.8h.1M113.3 146.6l1.2 1.2M114.5 146.6l-1.2 1.2M114.5 147.8h.1"/>
</g>
<g fill="none" stroke="#00f" stroke-width=".19">
<path d="M9.8 34.7h3.5M9.8 33.7h3.5M11.6 33.7h.1M11.6 34.7h.1M11.6 33.3v.4M11.6 34.7v.5M13.3 34.7h.1M13.3 33.7h.1M33 34.7h3.5M33 33.7h3.5M34.7 33.7h.1M34.7 34.7h.1"/>
<path d="M34.7 33.3v.4M34.7 34.7v.5M36.5 34.7h.1M36.5 33.7h.1M50.4 34.7h3.4M50.4 33.7h3.4M52.1 33.7h.1M52.1 34.7h.1M52.1 33.3v.4M52.1 34.7v.5M53.8 34.7h.1M53.8 33.7h.1"/>
<path d="M65.6 31.4h3.9M67.6 33.3h.1M67.6 31.4h.1M67.6 32.1l.8 .2 1 .5M67.6 32.1l-.8 .2-1.1 .5M67.6 29.5v1.9M67.6 32.1v1.2M69.5 31.4h.1M83 31.4h3.9M84.9 33.3h.1M84.9 31.4h.1M84.9 32.1l.8 .2 1.1 .5"/>
<path d="M84.9 32.1l-.8 .2-1.1 .5M84.9 29.5v1.9M84.9 32.1v1.2M86.9 31.4h.1M98.6 32.7h3.5M98.6 31.8h3.5M100.4 31.8h.1M100.4 32.7h.1M100.4 31.4v.4M100.4 32.7v.6M102.1 32.7h.1M102.1 31.8h.1"/>
<path d="M231.6 46.8h.8M232.4 46.8h.1M232.6 49h.1M234.5 44.7h.1M234.5 44.7l-2.5 2.5 .6 1.8M234.5 44.7l.6 1.7M234.7 46.8h.8M235.1 46.4h.1M235.1 46.4l-2.5 2.6M235.5 46.8h.1M90.7 75.8l.6 .6M91.3 76.4h.1"/>
<path d="M92.5 75.2h.1M92.5 75.2l-1.2 1.2M92.5 75.2l1.1 1.2M93.6 76.4h.1M94.8 75.2h.1M94.8 75.2l-1.2 1.2M94.8 75.2l1.1 1.2M95.9 76.4h.1M96.5 75.8h.1M96.5 75.8l-.6 .6M160.8 63.6h.1M160.8 63.6l-.6 .6"/>
<path d="M160.8 63.6l1.1 1.2M161.9 64.8h.1M163.1 63.6h.1M163.1 63.6l-1.2 1.2M163.1 63.6l1.2 1.2M164.3 64.8h.1M165.4 63.6h.1M165.4 63.6l-1.1 1.2M165.4 63.6l.6 .6M166 64.2h.1M270.3 75.8h.1M270.3 75.8l.5 .6"/>
<path d="M270.8 76.4h.1M272 75.2h.1M272 75.2l1.2 1.2M272 75.2l-1.2 1.2M273.2 76.4h.1M274.3 75.2h.1M274.3 75.2l1.2 1.2M274.3 75.2l-1.1 1.2M275.5 76.4h.1M276 75.8l-.5 .6M94.6 98.9h.4M95 98.9h.1"/>
<path d="M95 97.2h.1M95 97.2v3.5M95.9 97.2h.1M95.9 98.9h.1M95.9 98.9h.6M95.9 97.2v3.5M120.1 139.7v3.4M121 139.7v3.4M108.1 148.4h.1M108.1 146h.1M108.1 146h3.9M108.1 148.4h3.9"/>
<path d="M108.1 146v2.4M109.1 145.3h1.9M109.1 149.1h1.9M111 145.3h.1M111 149.1h.1M112 146h.1M112 148.4h.1M112 146v2.4M119.7 141.4h.4M120.1 141.4h.1M120.1 143.1h.1M121 143.1h.1"/>
<path d="M121 141.4h.1M121 141.4h.6M40.5 164.6a.95 .95 0 0 1 1-1 .95 .95 0 0 1 .9 1M42.5 164.6a.96 .96 0 0 1 .9-1 .96 .96 0 0 1 1 1 .97 .97 0 0 1 1-1 .97 .97 0 0 1 .9 1 .95 .95 0 0 1 1-1 .95 .95 0 0 1 .9 1M52.3 175.6h3.5M52.3 174.6h3.5M54 174.6h.1M54 175.6h.1M54 174.2v.4M54 175.6v.6M55.8 175.6h.1M55.8 174.6h.1"/>
<path d="M84.9 160.7h19.3v21.3h-19.3zM142.9 178.1h.1M142.9 178.1l.5 .6M143.4 178.7h.1M144.6 177.5h.1M144.6 177.5l1.1 1.2M144.6 177.5l-1.2 1.2M145.7 178.7h.1M146.9 177.5h.1M146.9 177.5l1.2 1.2M146.9 177.5l-1.2 1.2M148.1 178.7h.1"/>
<path d="M148.6 178.1l-.5 .6"/>
</g>
<path d="M98.9 167.7h4.4M98.9 177.3h4.4M103.3 167.7h.1M103.3 177.3h.1" fill="none" stroke="#004080" stroke-width=".17"/>
<g fill="#f0f" stroke="#f0f" stroke-width=".19">
<circle cx="34.7" cy="27.5" r=".38"/>
<circle cx="34.7" cy="41" r=".38"/>
<circle cx="100.4" cy="39.1" r=".37"/>
<circle cx="100.4" cy="25.6" r=".38"/>
<circle cx="11.6" cy="27.5" r=".38"/>
<circle cx="23.1" cy="41" r=".37"/>
<circle cx="11.6" cy="41" r=".37"/>
<circle cx="84.9" cy="39.1" r=".38"/>
<circle cx="67.6" cy="39.1" r=".37"/>
<circle cx="84.9" cy="25.6" r=".38"/>
<circle cx="67.5" cy="25.6" r=".38"/>
<circle cx="117.7" cy="58.4" r=".37"/>
<circle cx="191.1" cy="58.4" r=".38"/>
<circle cx="117.7" cy="83.5" r=".38"/>
<circle cx="117.7" cy="68.1" r=".37"/>
<circle cx="117.7" cy="89.3" r=".37"/>
<circle cx="117.7" cy="93.1" r=".38"/>
<circle cx="117.7" cy="100.9" r=".37"/>
<circle cx="117.7" cy="108.6" r=".37"/>
<circle cx="117.7" cy="102.8" r=".38"/>
<circle cx="117.7" cy="110.5" r=".37"/>
<circle cx="117.7" cy="116.3" r=".37"/>
<circle cx="117.7" cy="122.1" r=".38"/>
<circle cx="167.9" cy="87.4" r=".37"/>
<circle cx="167.9" cy="81.6" r=".37"/>
<circle cx="167.9" cy="93.1" r=".38"/>
<circle cx="167.9" cy="98.9" r=".37"/>
<circle cx="167.9" cy="106.7" r=".37"/>
<circle cx="167.9" cy="104.7" r=".38"/>
<circle cx="167.9" cy="112.5" r=".38"/>
<circle cx="167.9" cy="120.2" r=".37"/>
<circle cx="167.9" cy="114.4" r=".38"/>
<circle cx="106.2" cy="70" r=".37"/>
<circle cx="162.1" cy="71.9" r=".38"/>
<circle cx="117.7" cy="56.5" r=".38"/>
<circle cx="167.9" cy="62.3" r=".37"/>
<circle cx="167.9" cy="64.2" r=".38"/>
<circle cx="23.1" cy="27.5" r=".38"/>
<circle cx="54" cy="166.5" r=".38"/>
<circle cx="54" cy="164.6" r=".38"/>
<circle cx="63.7" cy="181.9" r=".38"/>
<circle cx="54" cy="170.4" r=".38"/>
<circle cx="75.3" cy="178.1" r=".38"/>
<circle cx="110" cy="153" r=".38"/>
<circle cx="110" cy="141.4" r=".38"/>
<circle cx="129.3" cy="153" r=".38"/>
<circle cx="260.6" cy="75.8" r=".38"/>
<circle cx="260.6" cy="52.6" r=".37"/>
<circle cx="256.7" cy="77.7" r=".38"/>
<circle cx="258.7" cy="116.3" r=".38"/>
<circle cx="258.7" cy="91.2" r=".38"/>
<circle cx="260.6" cy="93.1" r=".38"/>
<circle cx="260.6" cy="118.2" r=".37"/>
<circle cx="262.5" cy="120.2" r=".37"/>
<circle cx="262.5" cy="95.1" r=".38"/>
</g>
<text font-size="3.1" x="250" y="179.6">http://www.myir-tech.com</text>
<g font-size="1.7">
<text x="8.1" y="23.3">12V_PCIE</text>
<text x="63.7" y="21.4">3.3V_PCIE</text>
<text x="68" y="27.7">1</text>
<text x="85.3" y="27.7">1</text>
<text x="220.5" y="28.7">VDD_12V</text>
<text x="245.3" y="28.7">12V_PCIE</text>
<text x="229.3" y="34.8">1</text>
<text x="236.9" y="34.8">2</text>
<text x="68" y="36.2">2</text>
<text x="85.3" y="36.2">2</text>
<text x="220.5" y="40.3">VDD_3.3V</text>
<text x="9.7" y="46.4">DGND</text>
<text x="65.6" y="44.5">DGND</text>
<text x="229.3" y="46.4">1</text>
<text x="236.9" y="46.4">2</text>
<text x="245.2" y="42.2">3.3V_PCIE</text>
<text x="114.3" y="52.2">12V_PCIE</text>
<text x="187.6" y="50.3">12V_PCIE</text>
<text x="254.8" y="48.4">VDD_3.3V</text>
<text x="102.3" y="54.2">3.3V_PCIE</text>
<text x="125.8" y="56.1">B1</text>
<text x="125.8" y="58">B2</text>
<text x="125.8" y="59.9">B3</text>
<text x="153.9" y="56.1">A1</text>
<text x="153.9" y="58">A2</text>
<text x="153.9" y="59.9">A3</text>
<text x="125.8" y="61.9">B4</text>
<text x="125.8" y="63.8">B5</text>
<text x="125.8" y="65.7">B6</text>
<text x="153.9" y="61.9">A4</text>
<text x="153.9" y="63.8">A5 R125</text>
<text x="153.9" y="65.7">A6</text>
<text x="187.2" y="65.7">3.3V_PCIE</text>
<text x="69.5" y="69.6">3.3V_PCIE</text>
<text x="125.8" y="67.7">B7</text>
<text x="125.8" y="69.6">B8</text>
<text x="125.8" y="71.5">B9</text>
<text x="153.9" y="67.7">A7</text>
<text x="153.9" y="69.6">A8</text>
<text x="153.9" y="71.5">A9</text>
<text x="124.9" y="73.4">B10</text>
<text x="124.9" y="75.4">B11</text>
<text x="153.9" y="73.4">A10</text>
<text x="153.9" y="75.4">A11</text>
<text x="124.9" y="81.2">B12</text>
<text x="124.9" y="83.1">B13</text>
<text x="153.9" y="81.2">A12</text>
<text x="153.9" y="83.1">A13</text>
<text x="124.9" y="85">B14</text>
<text x="124.9" y="87">B15</text>
<text x="124.9" y="88.9">B16</text>
<text x="153.9" y="85">A14</text>
<text x="153.9" y="87">A15</text>
<text x="153.9" y="88.9">A16</text>
<text x="124.9" y="90.8">B17</text>
<text x="124.9" y="92.7">B18</text>
<text x="153.9" y="90.8">A17</text>
<text x="153.9" y="92.7">A18</text>
<text x="124.9" y="96.6">B19</text>
<text x="124.9" y="98.5">B20</text>
<text x="124.9" y="100.5">B21</text>
<text x="153.9" y="96.6">A19</text>
<text x="153.9" y="98.5">A20</text>
<text x="153.9" y="100.5">A21</text>
<text x="124.9" y="102.4">B22</text>
<text x="124.9" y="104.3">B23</text>
<text x="124.9" y="106.3">B24</text>
<text x="153.9" y="102.4">A22</text>
<text x="153.9" y="104.3">A23</text>
<text x="153.9" y="106.3">A24</text>
<text x="124.9" y="108.2">B25</text>
<text x="124.9" y="110.1">B26</text>
<text x="124.9" y="112">B27</text>
<text x="124.9" y="114">B28</text>
<text x="153.9" y="108.2">A25</text>
<text x="153.9" y="110.1">A26</text>
<text x="153.9" y="112">A27</text>
<text x="153.9" y="114">A28</text>
<text x="124.9" y="115.9">B29</text>
<text x="124.9" y="117.8">B30</text>
<text x="124.9" y="119.8">B31</text>
<text x="153.9" y="115.9">A29</text>
<text x="153.9" y="117.8">A30</text>
<text x="153.9" y="119.8">A31</text>
<text x="124.9" y="121.7">B32</text>
<text x="153.9" y="121.7">A32</text>
<text x="115.8" y="129.4">DGND</text>
<text x="166" y="129.4">DGND</text>
<text x="109.6" y="143.9" transform="rotate(-90 109.6 143.9)">1</text>
<text x="105.8" y="146.8">2</text>
<text x="113.3" y="146.8">4</text>
<text x="109.6" y="151.4" transform="rotate(-90 109.6 151.4)">3</text>
<text x="35.1" y="158">VDD_3.3V</text>
<text x="90.3" y="159.4" transform="rotate(-90 90.3 159.4)">2</text>
<text x="96.1" y="159.4" transform="rotate(-90 96.1 159.4)">3</text>
<text x="127.4" y="158.4">DGND</text>
<text x="38.2" y="164.2">2</text>
<text x="49.6" y="164.2">1</text>
<text x="81.6" y="166.1">10</text>
<text x="82.6" y="164.2">1</text>
<text x="105.6" y="164.2">6</text>
<text x="105.6" y="168">7</text>
<text x="105.6" y="173.8">8</text>
<text x="82.6" y="175.8">4</text>
<text x="82.6" y="177.7">5</text>
<text x="105.6" y="177.7">9</text>
<text x="96.1" y="185.2" transform="rotate(-90 96.1 185.2)">11</text>
<text x="248.1" y="183.9">Title:</text>
<text x="61.8" y="187.4">DGND</text>
<text x="73.3" y="187.4">DGND</text>
<text x="94.6" y="187.4">DGND</text>
<text x="222.2" y="189.1">Size:</text>
<text x="229.9" y="189.1">Document</text>
<text x="239.1" y="189.1">Number:</text>
<text x="280.1" y="189.1">Rev:</text>
<text x="222.2" y="194.1">Draw By:MYIR</text>
<text x="242.5" y="194.1">Date: Monday, May 11, 2015</text>
<text x="277.2" y="194.1">Sheet: 10 of 13</text>
</g>
<g font-size="1.7" fill="#000080">
<text x="12.1" y="33.1">C77</text>
<text x="23.7" y="33.1">C78</text>
<text x="35.3" y="33.1">C79</text>
<text x="36.7" y="34.9">22uF,1206,16V</text>
<text x="52.7" y="33.1">C80</text>
<text x="54" y="34.9">22uF,1206,16V</text>
<text x="67.6" y="31">C81</text>
<text x="69.5" y="32.9">22uF,1206,16V</text>
<text x="84.9" y="31">C82</text>
<text x="86.9" y="32.9">22uF,1206,16V</text>
<text x="101" y="31.2">C83</text>
<text x="102.3" y="34.9">22uF,1206,16V</text>
<text x="116.4" y="31.2">C84</text>
<text x="117.8" y="32.9">22uF,1206,16V</text>
<text x="225.8" y="32.9">FB7</text>
<text x="237.4" y="32.9">150R@800mA</text>
<text x="11.6" y="36.8">22uF,1206,16V</text>
<text x="25.1" y="36.8">22uF,1206,16V</text>
<text x="225.8" y="44.5">FB8</text>
<text x="237.4" y="44.5">150R@800mA</text>
<text x="129.3" y="54.2">J16</text>
<text x="256.7" y="56.1">R123R124</text>
<text x="166" y="63.8">10K</text>
<text x="256.7" y="61.9">4.7K4.7K</text>
<text x="77.2" y="71.5">R122</text>
<text x="90.7" y="71.5">10K</text>
<text x="84.9" y="75.4">R126</text>
<text x="98.4" y="75.4">0R</text>
<text x="177.6" y="77.3">R127</text>
<text x="185.3" y="77.3">0R</text>
<text x="268.3" y="77.3">R129</text>
<text x="268.3" y="75.4">R128</text>
<text x="274.1" y="77.3">0R</text>
<text x="274.1" y="75.4">0R</text>
<text x="88.8" y="87">C86</text>
<text x="88.8" y="85">C85</text>
<text x="96.5" y="87">0.1uF</text>
<text x="96.5" y="85">0.1uF</text>
<text x="88.8" y="96.6">C87</text>
<text x="88.8" y="98.6">C88</text>
<text x="96.5" y="96.6">0.1uF</text>
<text x="96.5" y="98.6">0.1uF</text>
<text x="129.3" y="125.6">PCIE-064-02-F-D-TH</text>
<text x="113.1" y="142.2">Y2</text>
<text x="115.8" y="139.1">C89</text>
<text x="121.6" y="139.1">20pF</text>
<text x="113.1" y="144.5">25M</text>
<text x="86.3" y="159.6">U17</text>
<text x="115.8" y="156.5">C90</text>
<text x="121.6" y="156.5">20pF</text>
<text x="37.3" y="166.1">FB9</text>
<text x="42.5" y="166.1">600R@200mA</text>
<text x="140.9" y="164.2">R130</text>
<text x="146.7" y="164.2">0R</text>
<text x="56" y="173.9">C91</text>
<text x="65.6" y="173.9">C92</text>
<text x="140.9" y="168.1">R131</text>
<text x="140.9" y="173.9">R132</text>
<text x="146.7" y="168.1">0R</text>
<text x="146.7" y="173.9">0R</text>
<text x="54" y="177.7">4.7uF,0603</text>
<text x="65.6" y="175.8">0.1uF</text>
<text x="140.9" y="177.7">R133</text>
<text x="146.7" y="177.7">0R</text>
<text x="100.4" y="183.5">Si52112_TDFN</text>
</g>
<g font-size="1.7" fill="#004080">
<text x="130.3" y="57.3">+12V</text>
<text x="130.3" y="59.2">+12V</text>
<text x="142.5" y="57.3">PRSNT1_N</text>
<text x="147.4" y="59.2">+12V</text>
<text x="130.3" y="61.1">+12V</text>
<text x="130.3" y="63">GND</text>
<text x="130.3" y="65">SMCLK</text>
<text x="142.6" y="65">JTAG_TCK</text>
<text x="147.4" y="61.1">+12V</text>
<text x="147.7" y="63">GND</text>
<text x="130.3" y="66.9">SMDAT</text>
<text x="130.3" y="68.8">GND</text>
<text x="130.3" y="70.8">+3.3V</text>
<text x="142.5" y="68.8">JTAG_TDO</text>
<text x="142.5" y="70.8">JTAG_TMS</text>
<text x="143.3" y="66.9">JTAG_TDI</text>
<text x="130.3" y="72.7">JTAG_TRSTN</text>
<text x="130.3" y="74.6">+3_3VAUX</text>
<text x="130.3" y="76.6">WAKE_N</text>
<text x="143.5" y="76.6">PERST_N</text>
<text x="146.9" y="72.7">+3.3V</text>
<text x="146.9" y="74.6">+3.3V</text>
<text x="130.3" y="82.4">RSVD1</text>
<text x="147.7" y="82.4">GND</text>
<text x="130.3" y="84.3">GND</text>
<text x="130.3" y="86.2">PETP0</text>
<text x="130.3" y="88.2">PETN0</text>
<text x="143.7" y="84.3">REFCLK+</text>
<text x="144.1" y="86.2">REFCLK-</text>
<text x="147.7" y="88.2">GND</text>
<text x="130.3" y="90.1">GND</text>
<text x="130.3" y="92">PRSNT2X1</text>
<text x="130.3" y="93.9">GND</text>
<text x="145.7" y="92">PERN0</text>
<text x="145.8" y="90.1">PERP0</text>
<text x="147.7" y="93.9">GND</text>
<text x="130.3" y="97.8">PETP1</text>
<text x="130.3" y="99.7">PETN1</text>
<text x="130.3" y="101.7">GND</text>
<text x="145.7" y="97.8">RSVD2</text>
<text x="145.8" y="101.7">PERP1</text>
<text x="147.7" y="99.7">GND</text>
<text x="130.3" y="103.6">GND</text>
<text x="130.3" y="105.5">PETP2</text>
<text x="130.3" y="107.5">PETN2</text>
<text x="145.7" y="103.6">PERN1</text>
<text x="147.7" y="105.5">GND</text>
<text x="147.7" y="107.5">GND</text>
<text x="130.3" y="109.4">GND</text>
<text x="130.3" y="111.3">GND</text>
<text x="130.3" y="113.2">PETP3</text>
<text x="145.7" y="111.3">PERN2</text>
<text x="145.8" y="109.4">PERP2</text>
<text x="147.7" y="113.2">GND</text>
<text x="130.3" y="115.2">PETN3</text>
<text x="130.3" y="117.1">GND</text>
<text x="130.3" y="119">RSVD3</text>
<text x="145.7" y="119">PERN3</text>
<text x="145.8" y="117.1">PERP3</text>
<text x="147.7" y="115.2">GND</text>
<text x="130.3" y="121">PRSNT2X4</text>
<text x="130.3" y="122.9">GND</text>
<text x="145.7" y="122.9">RSVD4</text>
<text x="147.7" y="121">GND</text>
<text x="85.9" y="165.4">VDD</text>
<text x="85.9" y="167.3">VDD</text>
<text x="91.5" y="166.5" transform="rotate(-90 91.5 166.5)">XOUT</text>
<text x="97.3" y="164.6" transform="rotate(-90 97.3 164.6)">XIN</text>
<text x="98.9" y="165.4">DFF1</text>
<text x="98.9" y="169.2">DFF1</text>
<text x="85.9" y="176.9">VSS</text>
<text x="85.9" y="178.9">VSS</text>
<text x="98.9" y="175">DFF2</text>
<text x="98.9" y="178.9">DFF2</text>
<text x="97.3" y="181" transform="rotate(-90 97.3 181)">PAD</text>
</g>
<g font-size="1.7" fill="#f00">
<text x="43.2" y="64.4">{10}</text>
<text x="50.2" y="64.4">PCIE_SMBCLK</text>
<text x="73.7" y="63.6">PCIE_SMBCLK</text>
<text x="73.7" y="65.5">PCIE_SMBDAT</text>
<text x="43.2" y="66.3">{10}</text>
<text x="50.2" y="66.3">PCIE_SMBDAT</text>
<text x="214.7" y="70.4">{3}</text>
<text x="214.7" y="68.4">{3}</text>
<text x="220.6" y="70.4">IO_B13_LN3</text>
<text x="220.6" y="68.4">IO_B13_LP3</text>
<text x="241.7" y="69.4">IO_B13_LN3</text>
<text x="241.7" y="67.5">IO_B13_LP3</text>
<text x="42.5" y="76.4">{3,10}</text>
<text x="50.9" y="76.4">PCIE_WAKEn</text>
<text x="71.8" y="75.2">PCIE_WAKEn</text>
<text x="189.5" y="75.4">nPERSTL1</text>
<text x="203.6" y="76">nPERSTL1 {10}{3,10}PCIE_SMBCLK</text>
<text x="213.1" y="77.9">{10}</text>
<text x="220.1" y="77.9">PCIE_SMBDAT</text>
<text x="243.6" y="77.1">PCIE_SMBDAT</text>
<text x="243.6" y="75.2">PCIE_SMBCLK</text>
<text x="168.3" y="82.9">PCIE_REFCLKP</text>
<text x="189.2" y="83.9">PCIE_REFCLKP</text>
<text x="206.5" y="83.9">{10}</text>
<text x="44.8" y="85.8">{3}</text>
<text x="44.8" y="87.7">{3}</text>
<text x="50.8" y="85.8">MGTPTXP0</text>
<text x="50.8" y="87.7">MGTPTXN0</text>
<text x="71.8" y="87">MGTPTXN0</text>
<text x="71.8" y="85.1">MGTPTXP0</text>
<text x="104.6" y="86.8">PCIE_TX_N0</text>
<text x="104.6" y="84.9">PCIE_TX_P0</text>
<text x="168.3" y="88.9">MGTPRXP0</text>
<text x="168.3" y="84.9">PCIE_REFCLKN</text>
<text x="189" y="85.8">PCIE_REFCLKN</text>
<text x="192.8" y="89.7">MGTPRXP0</text>
<text x="206" y="89.7">{3}</text>
<text x="206.5" y="85.8">{10}</text>
<text x="38.6" y="91.8">{3,10}</text>
<text x="47.1" y="91.8">PCIE_PRSNT2_X1</text>
<text x="69.9" y="90.6">PCIE_PRSNT2_X1</text>
<text x="168.3" y="90.8">MGTPRXN0</text>
<text x="192.7" y="91.6">MGTPRXN0</text>
<text x="206" y="91.6">{3}</text>
<text x="216.6" y="91.6">{3}</text>
<text x="216.6" y="93.5">{3}</text>
<text x="216.6" y="95.5">{3}</text>
<text x="222.6" y="91.6">IO_B13_LP4</text>
<text x="222.6" y="93.5">IO_B13_LN4</text>
<text x="222.6" y="95.5">IO_B13_LP5</text>
<text x="243.6" y="90.6">IO_B13_LP4</text>
<text x="243.6" y="92.6">IO_B13_LN4</text>
<text x="243.6" y="94.5">IO_B13_LP5</text>
<text x="44.8" y="97.4">{3}</text>
<text x="44.8" y="99.3">{3}</text>
<text x="50.8" y="97.4">MGTPTXP1</text>
<text x="50.8" y="99.3">MGTPTXN1</text>
<text x="71.8" y="98.6">MGTPTXN1</text>
<text x="71.8" y="96.6">MGTPTXP1</text>
<text x="104.6" y="98.4">PCIE_TX_N1</text>
<text x="104.6" y="96.4">PCIE_TX_P1</text>
<text x="168.3" y="100.5">MGTPRXP1</text>
<text x="192.8" y="101.3">MGTPRXP1</text>
<text x="206" y="101.3">{3}</text>
<text x="168.3" y="102.4">MGTPRXN1</text>
<text x="192.7" y="103.2">MGTPRXN1</text>
<text x="206" y="103.2">{3}</text>
<text x="212.3" y="118.8">{3,10}</text>
<text x="217.4" y="116.5">{3,10}</text>
<text x="220.8" y="118.8">PCIE_WAKEn</text>
<text x="225.8" y="116.5">nPERSTL1</text>
<text x="241.7" y="117.7">PCIE_WAKEn</text>
<text x="243.6" y="115.9">nPERSTL1</text>
<text x="243.6" y="119.6">PCIE_PRSNT2_X1</text>
<text x="212.3" y="120.8">{3,10}</text>
<text x="220.8" y="120.8">PCIE_PRSNT2_X1</text>
<text x="118.1" y="167.8">MGTREFCLKN0_R</text>
<text x="118.1" y="164">MGTREFCLKP0_R</text>
<text x="154.8" y="164.2">MGTREFCLKP0</text>
<text x="173.7" y="165">MGTREFCLKP0</text>
<text x="190.5" y="165">{3}</text>
<text x="118.1" y="173.6">PCIE_REFCLKP_R</text>
<text x="154.8" y="168.1">MGTREFCLKN0</text>
<text x="160.6" y="173.6">PCIE_REFCLKP</text>
<text x="173.5" y="168.8">MGTREFCLKN0</text>
<text x="190.5" y="168.8">{3}</text>
<text x="118.1" y="177.5">PCIE_REFCLKN_R</text>
<text x="160.6" y="177.5">PCIE_REFCLKN</text>
<text x="181.3" y="178.5">PCIE_REFCLKN</text>
<text x="181.5" y="174.6">PCIE_REFCLKP</text>
<text x="198.8" y="178.5">{10}</text>
<text x="198.8" y="174.6">{10}</text>
</g>
<g font-size="1.7" fill="#800000">
<text x="252.3" y="185.6">MYB-ZYNQ7Z010_20-SCH</text>
<text x="224.1" y="191.2">B</text>
<text x="232.8" y="191.2">P10_PCIE</text>
<text x="282" y="191.2">VER 1</text>
</g>
<g font-size="1.6" fill="#00f">
<text x="68.1" y="31.1">+</text>
<text x="85.5" y="31.1">+</text>
<text x="139" y="82.9">X1</text>
<text x="139" y="98.4">X4</text>
</g>
<text font-size="1.6" fill="#f00" x="208.5" y="61.6">when 0R installed, BANK13 voltage must be 3.3v</text>
<g font-size="1.4">
<text x="30.9" y="11.6">5</text>
<text x="88.8" y="11.6">4</text>
<text x="146.7" y="11.6">3</text>
<text x="204.6" y="11.6">2</text>
<text x="262.5" y="11.6">1</text>
<text x=".5" y="36.3">D</text>
<text x="292" y="36.3">D</text>
<text x=".5" y="82.1">C</text>
<text x="292" y="82.1">C</text>
<text x=".5" y="127.9">B</text>
<text x="292" y="127.9">B</text>
<text x=".5" y="173.8">A</text>
<text x="292" y="173.8">A</text>
<text x="30.9" y="196.9">5</text>
<text x="88.8" y="196.9">4</text>
<text x="146.7" y="196.9">3</text>
<text x="204.6" y="196.9">2</text>
<text x="262.5" y="196.9">1</text>
</g>
</svg>
